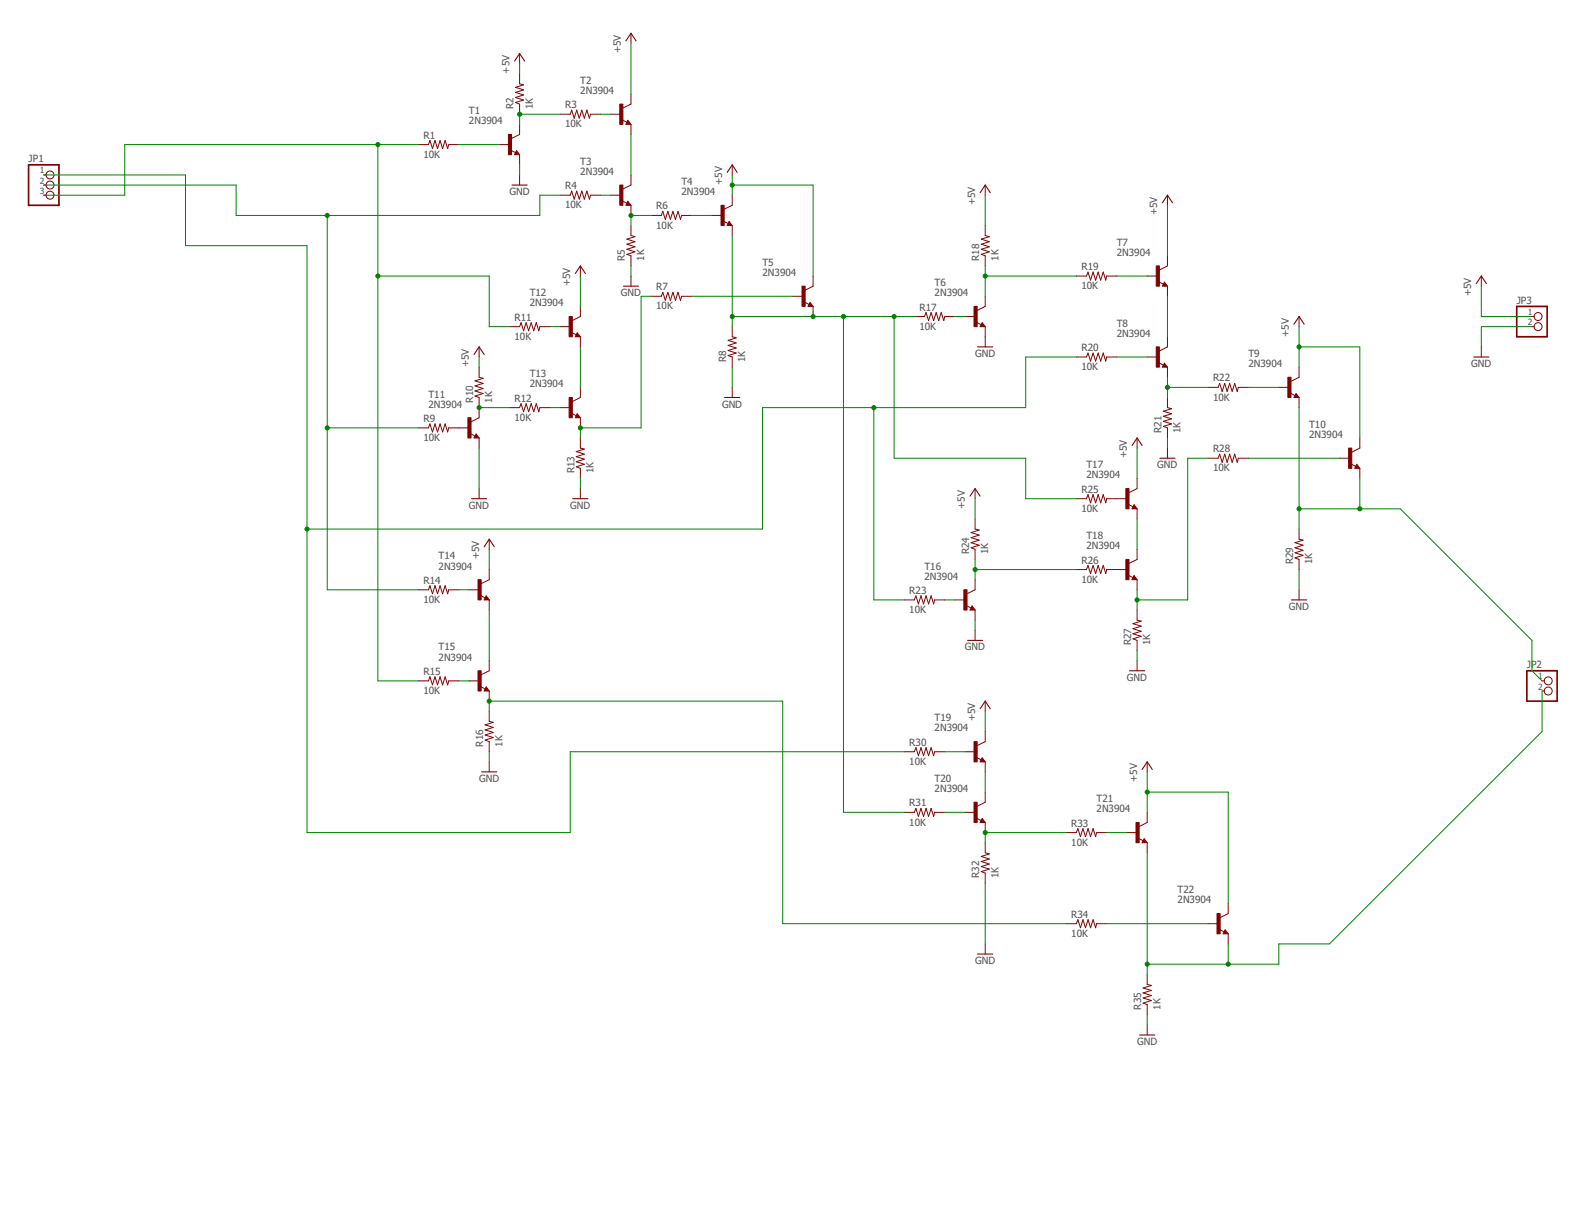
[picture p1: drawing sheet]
<svg xmlns="http://www.w3.org/2000/svg" width="279mm" height="216mm" viewBox="0 0 279 216" stroke-linecap="round" stroke-linejoin="round" font-family="sans-serif">
<g fill="none" stroke="#800000" stroke-width=".18">
<path d="M91.2 9.4v1.8M91.2 13v1.7l.7 .2-1.4 .4 1.4 .5-1.4 .4 1.4 .5-1.4 .4 1.4 .5-1.4 .4 .7 .3v1.8M110.8 16.5v1.8l-1.4 .7M110.8 5.8v1.8M7.7 34.3h.4M7.7 30.7h.4M7.7 32.5h.4M73.5 25.4h1.7l.3-.7 .4 1.4 .5-1.4 .4 1.4 .5-1.4 .4 1.4 .5-1.4 .4 1.4 .2-.7h1.8M87.7 25.4h1.8M89.7 26.4l.9 .4M90.7 26.5l.5 .7h-.8zM91.2 21.8v1.8l-1.4 .7"/>
<path d="M91.2 27.2v1.8M91.2 30.7v1.8M98.4 20.1h1.7l.3-.8 .4 1.5 .5-1.5 .4 1.5 .5-1.5 .4 1.5 .5-1.5 .4 1.5 .2-.7h1.8M98.4 34.3h1.7l.3-.7 .4 1.4 .5-1.4 .4 1.4 .5-1.4 .4 1.4 .5-1.4 .4 1.4 .2-.7h1.8M107.3 20.1h1.7M107.3 34.3h1.7M109.2 21.1l.9 .4M109.2 35.3l.9 .4M110.3 21.1l.5 .7h-.9zM110.3 35.3l.5 .8h-.9zM110.8 21.8v1.8M110.8 30.7v1.8l-1.4 .7"/>
<path d="M110.8 36.1v1.7M110.8 39.6v1.8l.7 .2-1.4 .4 1.4 .5-1.4 .4 1.4 .4-1.4 .5 1.4 .4-1.4 .5 .7 .2v1.8M114.4 37.8h1.7l.3-.7 .4 1.4 .5-1.4 .4 1.4 .5-1.4 .4 1.4 .5-1.4 .4 1.4 .2-.7h1.8M125 37.8h1.8M127 38.8l.9 .5M128 38.9l.6 .7h-.9zM128.6 34.3v1.8l-1.5 .7M128.6 29v1.7M128.6 39.6v1.8M173 32.5v1.8M173 39.6v1.8l.7 .2-1.4 .4 1.4 .5-1.4 .4 1.4 .4-1.4 .5 1.4 .4-1.4 .5 .7 .2v1.8M205 34.3v1.8"/>
<path d="M89.5 57.4h1.7l.3-.7 .4 1.4 .5-1.4 .4 1.4 .5-1.4 .4 1.4 .5-1.4 .4 1.4 .2-.7h1.8M98.4 57.4h1.7M100.4 58.4l.8 .4M101.4 58.5l.5 .7h-.9zM101.9 53.8v1.8l-1.4 .7M101.9 46.7v1.8M101.9 59.2v1.7M110.8 48.5v1.8M114.4 52h1.7l.3-.6 .4 1.4 .5-1.4 .4 1.4 .5-1.4 .4 1.4 .5-1.4 .4 1.4 .2-.8h1.8M128.6 57.4v1.8l.7 .2-1.4 .4 1.4 .4-1.4 .5 1.4 .4-1.4 .5 1.4 .4-1.4 .5 .7 .2v1.8M139.2 52h1.8M141.2 53l.9 .5"/>
<path d="M142.3 53.1l.5 .7h-.9zM142.8 48.5v1.8l-1.4 .7M142.8 53.8v1.8M160.6 55.6h1.7l.3-.7 .5 1.4 .4-1.4 .5 1.4 .4-1.4 .4 1.4 .5-1.4 .4 1.4 .2-.7h1.8M169.5 55.6h1.7M171.4 56.6l.9 .4M172.5 56.7l.5 .7h-.9zM173 52v1.8l-1.4 .7M173 57.4v3.5M189 48.5h1.8l.3-.7 .4 1.4 .5-1.4 .4 1.4 .4-1.4 .5 1.4 .4-1.4 .5 1.4 .2-.7h1.7M201.5 48.5h1.7M203.5 49.5l.8 .4"/>
<path d="M204.5 49.6l.5 .7h-.9zM205 44.9v1.8l-1.4 .7M205 50.3v1.7M205 59.2v1.7l-1.4 .8M228.1 55.6v1.8M260.1 48.5v1.8M269 57.4h.4M269 55.6h.4M73.5 75.2h1.7l.3-.7 .4 1.4 .5-1.4 .4 1.4 .5-1.4 .4 1.4 .5-1.4 .4 1.4 .2-.7h3.6M82.6 76.2l.8 .4M83.6 76.2l.5 .7h-.9zM84.1 64.5v1.8l.7 .2-1.4 .4 1.4 .5-1.4 .4 1.4 .4-1.4 .5 1.4 .4-1.4 .5 .7 .2v3.6l-1.4 .7"/>
<path d="M84.1 60.9v1.8M84.1 76.9v1.8M89.5 71.6h1.7l.3-.7 .4 1.4 .5-1.4 .4 1.4 .5-1.4 .4 1.4 .5-1.4 .4 1.4 .2-.7h1.8M98.4 71.6h1.7M100.4 72.6l.8 .4M101.4 72.7l.5 .7h-.9zM101.9 68.1v1.7l-1.4 .7M101.9 73.4v1.8M101.9 76.9v1.8l.7 .2-1.4 .4 1.4 .5-1.4 .4 1.4 .5-1.4 .4 1.4 .5-1.4 .4 .7 .3v1.8M128.6 68.1v1.7M189 62.7h1.8l.3-.7 .4 1.4 .5-1.4 .4 1.4 .4-1.4 .5 1.4 .4-1.4 .5 1.4 .2-.7h1.7M199.7 76.9v1.8"/>
<path d="M201.5 62.7h1.7M203.5 63.7l.8 .5M204.5 63.8l.5 .7h-.9zM205 64.5v1.8M205 69.8v1.8l.7 .2-1.4 .4 1.4 .5-1.4 .4 1.4 .5-1.4 .4 1.4 .5-1.4 .4 .7 .3v1.7M205 78.7v1.8M212.1 68.1h1.8l.3-.7 .4 1.4 .5-1.4 .4 1.4 .4-1.4 .5 1.4 .4-1.4 .5 1.4 .2-.7h1.7M224.6 68.1h1.8M226.6 69l.8 .5M227.6 69.1l.5 .7h-.9zM228.1 64.5v1.8l-1.4 .7M228.1 69.8v1.8"/>
<path d="M238.8 76.9v1.8l-1.4 .7M260.1 60.9v1.8M84.1 85.8v1.8M85.9 94.7v1.8M101.9 85.8v1.8M171.2 85.8v1.8M171.2 91.2v1.7l.8 .2-1.5 .5 1.5 .4-1.5 .4 1.5 .5-1.5 .4 1.5 .5-1.5 .4 .7 .3v1.8M189 87.6h1.8l.3-.7 .4 1.4 .5-1.4 .4 1.4 .4-1.4 .5 1.4 .4-1.4 .5 1.4 .2-.7h3.5M198.1 88.6l.9 .4M199.2 88.7l.5 .7h-.9zM199.7 84.1v1.7l-1.4 .8M199.7 89.4v1.8"/>
<path d="M199.7 96.5v1.8l-1.4 .7M212.1 80.5h1.8l.3-.7 .4 1.4 .5-1.4 .4 1.4 .4-1.4 .5 1.4 .4-1.4 .5 1.4 .2-.7h1.7M228.1 92.9v1.8l.7 .2-1.4 .4 1.4 .5-1.4 .4 1.4 .5-1.4 .4 1.4 .5-1.4 .4 .7 .3v1.8M235.2 80.5h1.8M237.2 81.5l.9 .4M238.3 81.6l.5 .7h-.9zM238.8 82.3v1.8M73.5 119.6h1.7l.3-.7 .4 1.4 .5-1.4 .4 1.4 .5-1.4 .4 1.4 .5-1.4 .4 1.4 .2-.7h1.8M73.5 103.6h1.7l.3-.7 .4 1.4 .5-1.4 .4 1.4 .5-1.4 .4 1.4 .5-1.4 .4 1.4 .2-.7h1.8M82.4 103.6h1.7M82.4 119.6h1.7M84.3 104.6l.9 .4"/>
<path d="M85.4 104.7l.5 .7h-.9zM85.9 100.1v1.7l-1.4 .7M85.9 105.4v1.8M85.9 116.1v1.7l-1.4 .7M158.8 105.4h1.8l.2-.7 .5 1.4 .4-1.4 .5 1.4 .4-1.4 .5 1.4 .4-1.4 .5 1.4 .1-.7h1.8M167.7 105.4h1.8M169.7 106.4l.8 .4M170.7 106.4l.5 .8h-.9zM171.2 101.8v1.8l-1.4 .7M171.2 107.2v1.7M171.2 110.7v1.8M189 100.1h1.8l.3-.8 .4 1.5 .5-1.5 .4 1.5 .4-1.5 .5 1.5 .4-1.5 .5 1.5 .2-.7h3.5"/>
<path d="M198.1 101l.9 .5M199.2 101.1l.5 .7h-.9zM199.7 101.8v1.8M199.7 107.2v1.7l.7 .2-1.4 .5 1.4 .4-1.4 .4 1.4 .5-1.4 .4 1.4 .5-1.4 .4 .7 .3v1.8M199.7 116.1v1.7M228.1 103.6v1.8M270.8 119.6h.4M84.3 120.6l.9 .4M85.4 120.7l.5 .7h-.9zM85.9 121.4v1.8M85.9 124.9v1.8l.7 .2-1.4 .4 1.4 .5-1.4 .4 1.4 .5-1.4 .4 1.4 .5-1.4 .4 .7 .3v1.8M85.9 133.8v1.8"/>
<path d="M158.8 132.1h1.8l.2-.8 .5 1.5 .4-1.5 .5 1.5 .4-1.5 .5 1.5 .4-1.5 .5 1.5 .1-.7h1.8M169.5 132.1h1.7M171.4 133.1l.9 .4M172.5 133.1l.5 .7h-.9zM173 123.2v1.7M173 128.5v1.8l-1.4 .7M173 133.8v1.8M173 139.1v1.8l-1.4 .7M201.5 133.8v1.8M270.8 121.4h.4M158.8 142.7h1.8l.2-.7 .5 1.4 .4-1.4 .5 1.4 .4-1.4 .5 1.4 .4-1.4 .5 1.4 .1-.7h1.8M169.5 142.7h1.7"/>
<path d="M171.4 143.7l.9 .4M172.5 143.8l.5 .7h-.9zM173 144.5v1.8M173 148v1.8l.7 .2-1.4 .5 1.4 .4-1.4 .4 1.4 .5-1.4 .4 1.4 .5-1.4 .4 .7 .3v1.8M187.2 146.3h1.8l.3-.7 .4 1.4 .5-1.4 .4 1.4 .5-1.4 .4 1.4 .5-1.4 .4 1.4 .2-.7h1.8M197.9 146.3h1.8M199.9 147.3l.9 .4M200.9 147.3l.6 .7h-.9zM201.5 142.7v1.8l-1.5 .7M201.5 148v1.8M215.7 158.7v1.8l-1.4 .7M173 165.8v1.8"/>
<path d="M187.2 162.3h1.8l.3-.7 .4 1.4 .5-1.4 .4 1.4 .5-1.4 .4 1.4 .5-1.4 .4 1.4 .2-.7h1.8M201.5 171.2v1.7l.7 .2-1.5 .5 1.5 .4-1.5 .4 1.5 .5-1.5 .4 1.5 .5-1.5 .4 .8 .3v1.8M212.1 162.3h1.8M214.1 163.3l.9 .4M215.2 163.3l.5 .7h-.9zM215.7 164v1.8M201.5 180v1.8"/>
<circle cx="8.8" cy="32.5" r=".7"/>
<circle cx="8.8" cy="30.7" r=".7"/>
<circle cx="8.8" cy="34.3" r=".7"/>
<circle cx="270.1" cy="57.4" r=".7"/>
<circle cx="270.1" cy="55.6" r=".7"/>
<circle cx="271.9" cy="119.6" r=".7"/>
<circle cx="271.9" cy="121.4" r=".7"/>
</g>
<g fill="none" stroke="#800000" stroke-width=".19">
<path d="M90.4 10.7l.8-1.3 .9 1.3M109.9 7.2l.9-1.4 .9 1.4M89.9 32.5h2.7M90.7 26.8l.1 .2h-.3l.2-.4 .4 .5h-.6M110.3 21.5l.1 .2h-.3l.2-.4 .3 .4h-.5M110.3 35.7l.1 .2h-.3l.2-.4 .3 .5h-.5M127.7 30.3l.9-1.3 .9 1.3M128 39.3l.1 .1h-.2l.1-.3 .4 .4h-.5M172.1 33.8l.9-1.3 .9 1.3M204.1 35.6l.9-1.3 .9 1.3M101 48l.9-1.3 .9 1.3M101.4 58.8l.1 .2h-.3l.2-.4 .3 .5h-.5"/>
<path d="M109.5 50.3h2.6M142.3 53.5v.2h-.2l.2-.4 .3 .4h-.5M172.5 57l.1 .2h-.3l.2-.3 .3 .4h-.5M204.5 49.9l.1 .2h-.3l.2-.4 .4 .5h-.6M227.2 56.9l.9-1.3 .9 1.3M259.2 49.8l.9-1.3 .9 1.3M83.2 62.3l.9-1.4 .9 1.4M83.6 76.6l.1 .2h-.3l.2-.4 .3 .5h-.5M101.4 73l.1 .2h-.3l.2-.3 .3 .4h-.5M127.3 69.8h2.6M171.7 60.9h2.6M198.8 78.3l.9-1.4 .9 1.4"/>
<path d="M204.5 64.1l.1 .2h-.3l.2-.3 .4 .4h-.6M227.6 69.5l.1 .2h-.3l.2-.4 .3 .4h-.5M258.8 62.7h2.7M82.8 87.6h2.7M85 96.1l.9-1.4 .9 1.4M100.6 87.6h2.7M170.3 87.2l.9-1.4 .9 1.4M199.2 89v.2h-.2l.2-.3 .3 .4h-.5M203.7 80.5h2.7M238.3 81.9l.1 .2h-.3l.2-.4 .3 .5h-.5M85.4 105l.1 .2h-.3l.2-.3 .3 .4h-.5M169.9 112.5h2.7"/>
<path d="M170.7 106.8l.1 .2h-.3l.2-.4 .4 .5h-.6M198.4 117.8h2.6M199.2 101.5v.1h-.2l.2-.3 .3 .4h-.5M226.8 105.4h2.7M84.6 135.6h2.6M85.4 121l.1 .2h-.3l.2-.4 .3 .5h-.5M172.1 124.5l.9-1.3 .9 1.3M172.5 133.5l.1 .1h-.3l.2-.3 .3 .4h-.5M200.6 135.2l.9-1.4 .9 1.4M172.5 144.1l.1 .2h-.3l.2-.3 .3 .4h-.5M200.9 147.7l.1 .2h-.3l.2-.4 .4 .5h-.6M171.7 167.6h2.6"/>
<path d="M215.2 163.7v.2h-.2l.2-.4 .3 .5h-.5M200.1 181.8h2.7"/>
</g>
<g fill="#800000" stroke="#800000" stroke-width=".18">
<path d="M89.3 23.6h.5v3.6h-.5z"/>
<path d="M108.8 18.3h.6v3.5h-.6z"/>
<path d="M108.8 32.5h.6v3.6h-.6z"/>
<path d="M126.6 36.1h.6v3.5h-.6z"/>
<path d="M140.8 50.3h.6v3.5h-.6z"/>
<path d="M171 53.8h.6v3.6h-.6z"/>
<path d="M82.2 73.4h.5v3.5h-.5z"/>
<path d="M99.9 55.6h.6v3.6h-.6z"/>
<path d="M99.9 69.8h.6v3.6h-.6z"/>
<path d="M83.9 101.8h.6v3.6h-.6z"/>
<path d="M83.9 117.8h.6v3.6h-.6z"/>
<path d="M203.1 46.7h.5v3.6h-.5z"/>
<path d="M203.1 60.9h.5v3.6h-.5z"/>
<path d="M226.2 66.3h.5v3.5h-.5z"/>
<path d="M169.3 103.6h.5v3.6h-.5z"/>
<path d="M197.7 85.8h.6v3.6h-.6z"/>
<path d="M197.7 98.3h.6v3.5h-.6z"/>
<path d="M236.8 78.7h.6v3.6h-.6z"/>
<path d="M171 130.3h.6v3.5h-.6z"/>
<path d="M171 140.9h.6v3.6h-.6z"/>
<path d="M199.5 144.5h.5v3.5h-.5z"/>
<path d="M213.7 160.5h.6v3.5h-.6z"/>
</g>
<path d="M5 29h5.4v7.1h-5.4zM266.4 53.8h5.3v5.4h-5.3zM268.1 117.8h5.4v5.4h-5.4z" fill="none" stroke="#800000" stroke-width=".3"/>
<g fill="none" stroke="#008000" stroke-width=".18">
<path d="M91.2 11.2v1.8M110.8 7.6v8.9M7.7 32.5h33.8v5.3h53.3v-3.5h3.6M7.7 30.7h24.9v12.5h21.3v103.1h46.2v-14.2h58.7M57.5 37.8v65.8h16M66.4 25.4v94.2h7.1M73.5 25.4h-51.6v8.9h-14.2M80.6 25.4h7.1M91.2 29v1.7M98.4 20.1h-7.2v1.7M105.5 20.1h1.8M105.5 34.3h1.8"/>
<path d="M110.8 23.6v7.1M114.4 37.8h-3.6v1.8M121.5 37.8h3.5M128.6 30.7v3.6M128.6 32.5h14.2v16M173 34.3v5.3M205 36.1v8.8M66.4 48.5h19.5v8.9h3.6M96.6 57.4h1.8M101.9 48.5v5.3M110.8 46.7v1.8M114.4 52h-1.8v23.2h-10.7v1.7"/>
<path d="M121.5 52h17.7M128.6 41.4v16M128.6 55.6h32M148.1 55.6v87.1h10.7M157 55.6v24.9h23.1v7.1h8.9M167.7 55.6h1.8M173 46.7v5.3M173 48.5h16M196.1 48.5h5.4M205 52v7.2M228.1 57.4v7.1M260.1 50.3v5.3h8.9"/>
<path d="M269 57.4h-8.9v3.5M57.5 75.2h16M84.1 62.7v1.8M84.1 78.7v7.1M84.1 71.6h5.4M96.6 71.6h1.8M101.9 60.9v7.2M128.6 64.5v3.6M153.5 71.6v33.8h5.3M189 62.7h-8.9v8.9h-46.2v21.3h-80M196.1 62.7h5.4M199.7 78.7v5.4"/>
<path d="M205 66.3v3.5M205 76.9v1.8M205 68.1h7.1M219.2 68.1h5.4M228.1 71.6v21.3M228.1 60.9h10.7v16M85.9 96.5v3.6M101.9 84.1v1.7M171.2 87.6v3.6M171.2 98.3v3.5M199.7 91.2v5.3M212.1 80.5h-3.5v24.9h-8.9"/>
<path d="M219.2 80.5h16M228.1 89.4h17.8l23.1 23.1v5.3l1.8 1.8M238.8 84.1v5.3M80.6 103.6h1.8M80.6 119.6h1.8M85.9 107.2v8.9M165.9 105.4h1.8M171.2 108.9v1.8M171.2 100.1h17.8M199.7 103.6v3.6M199.7 114.3v1.8M228.1 100.1v3.5"/>
<path d="M85.9 124.9v-1.7h51.6v39.1h49.7M85.9 132.1v1.7M165.9 132.1h3.6M173 124.9v3.6M173 135.6v3.5M201.5 135.6v7.1M201.5 139.1h14.2v19.6M270.8 121.4v7.1l-37.3 37.3h-8.9v3.6h-23.1M165.9 142.7h3.6M173 155.2v10.6M187.2 146.3h-14.2v1.7M194.4 146.3h3.5"/>
<path d="M201.5 149.8v21.4M194.4 162.3h17.7M201.5 178.3v1.7M215.7 165.8v3.6"/>
</g>
<g fill="#008000" stroke="#008000" stroke-width=".18">
<circle cx="84.1" cy="71.6" r=".36"/>
<circle cx="128.6" cy="32.5" r=".36"/>
<circle cx="201.5" cy="139.1" r=".36"/>
<circle cx="228.1" cy="60.9" r=".36"/>
<circle cx="110.8" cy="37.8" r=".36"/>
<circle cx="91.2" cy="20.1" r=".36"/>
<circle cx="173" cy="146.3" r=".36"/>
<circle cx="201.5" cy="169.4" r=".36"/>
<circle cx="215.7" cy="169.4" r=".36"/>
<circle cx="199.7" cy="105.4" r=".36"/>
<circle cx="228.1" cy="89.4" r=".36"/>
<circle cx="238.8" cy="89.4" r=".36"/>
<circle cx="205" cy="68.1" r=".36"/>
<circle cx="85.9" cy="123.2" r=".36"/>
<circle cx="173" cy="48.5" r=".36"/>
<circle cx="171.2" cy="100.1" r=".36"/>
<circle cx="57.5" cy="37.8" r=".36"/>
<circle cx="57.5" cy="75.2" r=".36"/>
<circle cx="66.4" cy="25.4" r=".36"/>
<circle cx="66.4" cy="48.5" r=".36"/>
<circle cx="101.9" cy="75.2" r=".36"/>
<circle cx="142.8" cy="55.6" r=".36"/>
<circle cx="128.6" cy="55.6" r=".36"/>
<circle cx="148.1" cy="55.6" r=".36"/>
<circle cx="157" cy="55.6" r=".36"/>
<circle cx="53.9" cy="92.9" r=".36"/>
<circle cx="153.5" cy="71.6" r=".36"/>
</g>
<g font-size="1.8" fill="#505050">
<text x="109" y="9.4" transform="rotate(-90 109 9.4)">+5V</text>
<text x="89.5" y="12.9" transform="rotate(-90 89.5 12.9)">+5V</text>
<text x="101.9" y="16.5">2N3904</text>
<text x="101.9" y="14.7">T2</text>
<text x="82.4" y="21.8">2N3904</text>
<text x="82.4" y="20.1">T1</text>
<text x="90.2" y="19.2" transform="rotate(-90 90.2 19.2)">R2</text>
<text x="93.6" y="19.2" transform="rotate(-90 93.6 19.2)">1K</text>
<text x="99.2" y="22.4">10K</text>
<text x="99.2" y="19">R3</text>
<text x="5" y="28.5">JP1</text>
<text x="74.4" y="27.7">10K</text>
<text x="74.4" y="24.3">R1</text>
<text x="101.9" y="28.9">T3</text>
<text x="89.5" y="34.3">GND</text>
<text x="99.2" y="33.2">R4</text>
<text x="101.9" y="30.7">2N3904</text>
<text x="119.7" y="34.3">2N3904</text>
<text x="119.7" y="32.5">T4</text>
<text x="126.8" y="32.5" transform="rotate(-90 126.8 32.5)">+5V</text>
<text x="99.2" y="36.6">10K</text>
<text x="115.2" y="40.1">10K</text>
<text x="115.2" y="36.8">R6</text>
<text x="171.2" y="36.1" transform="rotate(-90 171.2 36.1)">+5V</text>
<text x="203.2" y="37.8" transform="rotate(-90 203.2 37.8)">+5V</text>
<text x="109.8" y="45.8" transform="rotate(-90 109.8 45.8)">R5</text>
<text x="113.1" y="45.8" transform="rotate(-90 113.1 45.8)">1K</text>
<text x="133.9" y="46.7">T5</text>
<text x="172" y="45.8" transform="rotate(-90 172 45.8)">R18</text>
<text x="175.3" y="45.8" transform="rotate(-90 175.3 45.8)">1K</text>
<text x="189.9" y="47.5">R19</text>
<text x="196.1" y="44.9">2N3904</text>
<text x="196.1" y="43.2">T7</text>
<text x="93" y="53.8">2N3904</text>
<text x="93" y="52.1">T12</text>
<text x="100.1" y="50.3" transform="rotate(-90 100.1 50.3)">+5V</text>
<text x="109" y="52.1">GND</text>
<text x="115.2" y="51">R7</text>
<text x="133.9" y="48.5">2N3904</text>
<text x="164.1" y="52.1">2N3904</text>
<text x="164.1" y="50.3">T6</text>
<text x="189.9" y="50.8">10K</text>
<text x="258.4" y="52.1" transform="rotate(-90 258.4 52.1)">+5V</text>
<text x="266.4" y="53.4">JP3</text>
<text x="90.4" y="59.7">10K</text>
<text x="90.4" y="56.3">R11</text>
<text x="115.2" y="54.4">10K</text>
<text x="161.5" y="57.9">10K</text>
<text x="161.5" y="54.6">R17</text>
<text x="196.1" y="59.2">2N3904</text>
<text x="196.1" y="57.4">T8</text>
<text x="226.4" y="59.2" transform="rotate(-90 226.4 59.2)">+5V</text>
<text x="82.4" y="64.5" transform="rotate(-90 82.4 64.5)">+5V</text>
<text x="127.5" y="63.6" transform="rotate(-90 127.5 63.6)">R8</text>
<text x="130.9" y="63.6" transform="rotate(-90 130.9 63.6)">1K</text>
<text x="171.2" y="62.7">GND</text>
<text x="189.9" y="65">10K</text>
<text x="189.9" y="61.7">R20</text>
<text x="219.2" y="64.5">2N3904</text>
<text x="219.2" y="62.7">T9</text>
<text x="258.4" y="64.5">GND</text>
<text x="75.2" y="71.6">2N3904</text>
<text x="75.2" y="69.8">T11</text>
<text x="83.1" y="70.7" transform="rotate(-90 83.1 70.7)">R10</text>
<text x="86.4" y="70.7" transform="rotate(-90 86.4 70.7)">1K</text>
<text x="90.4" y="70.6">R12</text>
<text x="93" y="68.1">2N3904</text>
<text x="93" y="66.3">T13</text>
<text x="126.8" y="71.6">GND</text>
<text x="213" y="70.4">10K</text>
<text x="213" y="67">R22</text>
<text x="74.4" y="77.5">10K</text>
<text x="74.4" y="74.1">R9</text>
<text x="90.4" y="73.9">10K</text>
<text x="204" y="76.1" transform="rotate(-90 204 76.1)">R21</text>
<text x="207.3" y="76.1" transform="rotate(-90 207.3 76.1)">1K</text>
<text x="229.9" y="76.9">2N3904</text>
<text x="229.9" y="75.2">T10</text>
<text x="100.9" y="83.2" transform="rotate(-90 100.9 83.2)">R13</text>
<text x="104.2" y="83.2" transform="rotate(-90 104.2 83.2)">1K</text>
<text x="190.8" y="82.3">T17</text>
<text x="197.9" y="80.5" transform="rotate(-90 197.9 80.5)">+5V</text>
<text x="203.2" y="82.3">GND</text>
<text x="213" y="82.8">10K</text>
<text x="213" y="79.4">R28</text>
<text x="82.4" y="89.4">GND</text>
<text x="100.1" y="89.4">GND</text>
<text x="169.5" y="89.4" transform="rotate(-90 169.5 89.4)">+5V</text>
<text x="189.9" y="89.9">10K</text>
<text x="189.9" y="86.6">R25</text>
<text x="190.8" y="84.1">2N3904</text>
<text x="190.8" y="94.7">T18</text>
<text x="77" y="100.1">2N3904</text>
<text x="77" y="98.3">T14</text>
<text x="84.1" y="98.3" transform="rotate(-90 84.1 98.3)">+5V</text>
<text x="162.4" y="101.8">2N3904</text>
<text x="162.4" y="100.1">T16</text>
<text x="170.2" y="97.4" transform="rotate(-90 170.2 97.4)">R24</text>
<text x="173.6" y="97.4" transform="rotate(-90 173.6 97.4)">1K</text>
<text x="189.9" y="99">R26</text>
<text x="190.8" y="96.5">2N3904</text>
<text x="227.1" y="99.2" transform="rotate(-90 227.1 99.2)">R29</text>
<text x="230.4" y="99.2" transform="rotate(-90 230.4 99.2)">1K</text>
<text x="74.4" y="105.9">10K</text>
<text x="74.4" y="102.6">R14</text>
<text x="159.7" y="107.7">10K</text>
<text x="159.7" y="104.3">R23</text>
<text x="189.9" y="102.4">10K</text>
<text x="226.4" y="107.2">GND</text>
<text x="198.6" y="113.4" transform="rotate(-90 198.6 113.4)">R27</text>
<text x="202" y="113.4" transform="rotate(-90 202 113.4)">1K</text>
<text x="74.4" y="118.6">R15</text>
<text x="77" y="116.1">2N3904</text>
<text x="77" y="114.3">T15</text>
<text x="169.5" y="114.3">GND</text>
<text x="197.9" y="119.6">GND</text>
<text x="268.1" y="117.4">JP2</text>
<text x="74.4" y="121.9">10K</text>
<text x="84.9" y="131.2" transform="rotate(-90 84.9 131.2)">R16</text>
<text x="88.2" y="131.2" transform="rotate(-90 88.2 131.2)">1K</text>
<text x="159.7" y="131">R30</text>
<text x="164.1" y="128.5">2N3904</text>
<text x="164.1" y="126.7">T19</text>
<text x="171.2" y="126.7" transform="rotate(-90 171.2 126.7)">+5V</text>
<text x="84.1" y="137.4">GND</text>
<text x="159.7" y="134.4">10K</text>
<text x="164.1" y="137.4">T20</text>
<text x="199.7" y="137.4" transform="rotate(-90 199.7 137.4)">+5V</text>
<text x="159.7" y="141.7">R31</text>
<text x="164.1" y="139.2">2N3904</text>
<text x="192.6" y="142.7">2N3904</text>
<text x="192.6" y="140.9">T21</text>
<text x="159.7" y="145">10K</text>
<text x="188.1" y="148.6">10K</text>
<text x="188.1" y="145.2">R33</text>
<text x="172" y="154.3" transform="rotate(-90 172 154.3)">R32</text>
<text x="175.3" y="154.3" transform="rotate(-90 175.3 154.3)">1K</text>
<text x="188.1" y="161.2">R34</text>
<text x="206.8" y="158.7">2N3904</text>
<text x="206.8" y="156.9">T22</text>
<text x="188.1" y="164.6">10K</text>
<text x="171.2" y="169.4">GND</text>
<text x="200.4" y="177.4" transform="rotate(-90 200.4 177.4)">R35</text>
<text x="203.8" y="177.4" transform="rotate(-90 203.8 177.4)">1K</text>
<text x="199.7" y="183.6">GND</text>
</g>
<g font-size="1.5" fill="#505050">
<text x="7" y="30.5">1</text>
<text x="7" y="32.3">2</text>
<text x="7" y="34">3</text>
<text x="268.3" y="55.4">1</text>
<text x="268.3" y="57.1">2</text>
<text x="270.1" y="119.4">1</text>
<text x="270.1" y="121.1">2</text>
</g>
</svg>
